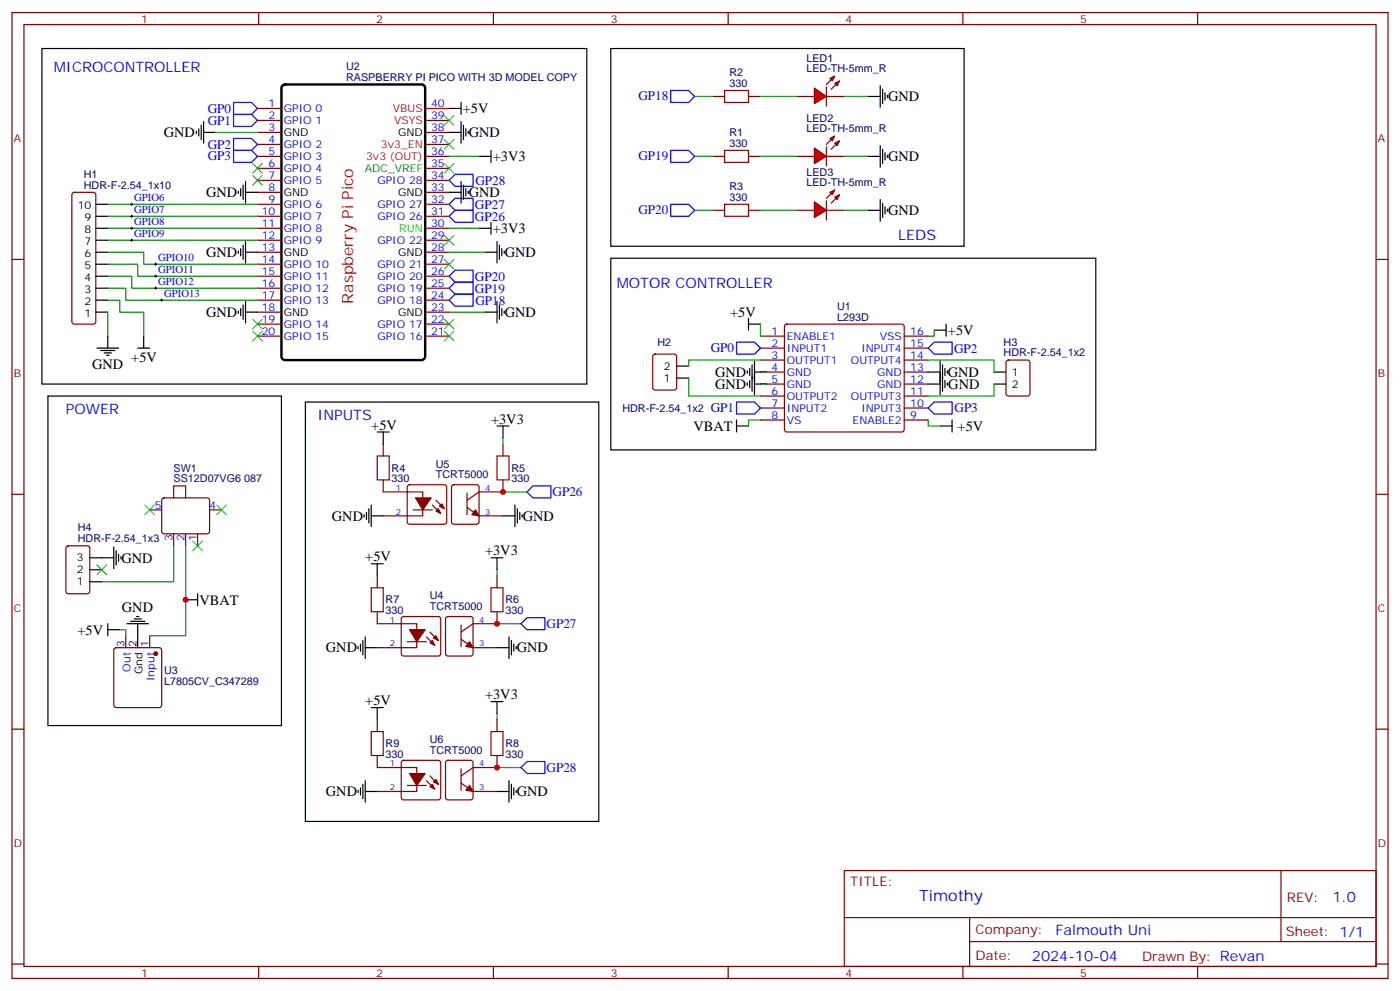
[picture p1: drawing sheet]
<svg xmlns="http://www.w3.org/2000/svg" width="412mm" height="292mm" viewBox="0 0 412 292" stroke-linecap="round" stroke-linejoin="round" font-family="sans-serif">
<g fill="none" stroke="#870000" stroke-width=".35">
<path d="M3.5 3.7h405.4v284.3h-405.4zM7.1 7.2h398.2v277.3h-398.2zM76.2 3.7v3.5M145.3 3.7v3.5M214.5 3.7v3.5M283.6 3.7v3.5M352.8 3.7v3.5M75.8 31.9h7.1M75.8 35.5h7.1M75.8 39h7.1M125.2 35.5h7.1M125.2 39h7.1"/>
<path d="M209.9 28.4h3.5M220.5 28.4h3.5M75.8 42.5h7.1M75.8 46h7.1M75.8 49.6h7.1M75.8 53.1h7.1M75.8 56.6h7.1M125.2 42.5h7.1M125.2 46h7.1M125.2 49.6h7.1M125.2 53.1h7.1M125.2 56.6h7.1"/>
<path d="M209.9 46h3.5M220.5 46h3.5M3.5 76.4h3.6M75.8 60.1h7.1M75.8 63.7h7.1M75.8 67.2h7.1M75.8 70.7h7.1M75.8 74.3h7.1M75.8 77.8h7.1M125.2 60.1h7.1M125.2 63.7h7.1M125.2 67.2h7.1"/>
<path d="M125.2 70.7h7.1M125.2 74.3h7.1M125.2 77.8h7.1M209.9 61.9h3.5M220.5 61.9h3.5M405.3 76.4h3.6M75.8 81.3h7.1M75.8 84.8h7.1M75.8 88.4h7.1M75.8 91.9h7.1M75.8 95.4h7.1M75.8 99h7.1"/>
<path d="M125.2 81.3h7.1M125.2 84.8h7.1M125.2 88.4h7.1M125.2 91.9h7.1M125.2 95.4h7.1M125.2 99h7.1M3.5 145.5h3.6M405.3 145.5h3.6M3.5 214.7h3.6M405.3 214.7h3.6M248.7 256.3h156.6v28.2h-156.6zM377.3 256.3v20.9"/>
<path d="M248.7 270.1h156.5M285.6 277.2h119.6M285.6 270.1v14.2M3.5 283.8h3.6M76.2 284.5v3.5M145.3 284.5v3.5M214.5 284.5v3.5M283.6 284.5v3.5M352.8 284.5v3.5M405.3 283.8h3.6"/>
</g>
<path d="M83.1 25.3l.9-.4h40.2l.6 .2 .4 .5v79.4l-.2 .6-.5 .4h-40.5l-.7-.2-.3-.6-.1-79.3z" fill="none" stroke="#000" stroke-width=".71"/>
<path d="M125.2 31.9h7.1" fill="none" stroke="#f00" stroke-width=".35"/>
<path d="M213.4 26.6h7.1v3.6h-7.1zM213.4 44.3h7.1v3.5h-7.1zM213.4 60.1h7.1v3.6h-7.1z" fill="none" stroke="#a10000" stroke-width=".35"/>
<g fill="#f00" stroke="#870000" stroke-width=".35">
<path d="M239.9 25.9l3.5 2.5-3.5 2.1z"/>
<path d="M243.4 25.6v5.6z"/>
</g>
<g fill="#870000" stroke="#870000" stroke-width=".35">
<path d="M243.4 24.9l1.4-1.4z"/>
<path d="M244.8 26.3l1.4-1.4z"/>
</g>
<g fill="#f00" stroke="#870000" stroke-width=".35">
<path d="M244.5 23.1l1.4-.7-.7 1.4z"/>
<path d="M245.9 24.5l1.4-.7-.7 1.4z"/>
</g>
<path d="M234.6 28.4h5.3M243.4 28.4h5.3" fill="none" stroke="#870000" stroke-width=".35"/>
<g fill="#f00" stroke="#870000" stroke-width=".35">
<path d="M239.9 43.6l3.5 2.4-3.5 2.2z"/>
<path d="M243.4 43.2v5.7z"/>
</g>
<g fill="#870000" stroke="#870000" stroke-width=".35">
<path d="M243.4 42.5l1.4-1.4z"/>
<path d="M244.8 43.9l1.4-1.4z"/>
</g>
<g fill="#f00" stroke="#870000" stroke-width=".35">
<path d="M244.5 40.7l1.4-.7-.7 1.5z"/>
<path d="M245.9 42.2l1.4-.7-.7 1.4z"/>
</g>
<path d="M234.6 46h5.3M243.4 46h5.3" fill="none" stroke="#870000" stroke-width=".35"/>
<g fill="#f00" stroke="#870000" stroke-width=".35">
<path d="M239.9 59.4l3.5 2.5-3.5 2.1z"/>
<path d="M243.4 59.1v5.6z"/>
</g>
<g fill="#870000" stroke="#870000" stroke-width=".35">
<path d="M243.4 58.4l1.4-1.4z"/>
<path d="M244.8 59.8l1.4-1.4z"/>
</g>
<g fill="#f00" stroke="#870000" stroke-width=".35">
<path d="M244.5 56.6l1.4-.7-.7 1.4z"/>
<path d="M245.9 58l1.4-.7-.7 1.4z"/>
</g>
<g fill="none" stroke="#870000" stroke-width=".35">
<path d="M21.4 56.8l.5-.2h5.6l.5 .2 .2 .5v37.4l-.2 .5-.5 .2h-5.6l-.5-.2-.2-.5v-37.4zM234.6 61.9h5.3M243.4 61.9h5.3M224 99h7.1M231.3 95.6l.5-.2h33.8l.5 .2 .2 .5v30.4l-.2 .5-.5 .2h-33.8l-.5-.3-.2-.4v-30.4zM266.3 99h7.1M192.5 104.5l.5-.3h5.6l.7 .5v9.4l-.4 .7h-5.9l-.7-.4v-9.4zM224 102.5h7.1M224 106h7.1M224 109.5h7.1M224 113.1h7.1M224 116.6h7.1"/>
<path d="M266.3 102.5h7.1M266.3 106h7.1M266.3 109.5h7.1M266.3 113.1h7.1M266.3 116.6h7.1M296.6 106.2l.4-.2h5.7l.6 .4 .1 9.5-.5 .6-5.9 .1-.6-.5-.1-9.4zM112.9 130.7v3.5M148.2 130.7v3.5M224 120.1h7.1M224 123.6h7.1M266.3 120.1h7.1M266.3 123.6h7.1"/>
<path d="M44.1 150.1h3.5M47.9 146.8l.4-.2h12.7l.5 .2 .2 .5v9.4l-.7 .5-12.9-.1-.5-.6v-9.2zM51.2 146.6v-3.5h3.5v3.5M51.2 157.2v3.5M54.7 157.2v3.5M58.2 157.2v3.5M61.7 150.1h3.6M112.9 141.3v3.5h11.6v7.1h-11.6M120.2 142.9l.4-.2h10.3l.5 .2 .2 .5v10.2l-.2 .5-.5 .2h-10.3l-.4-.2-.3-.5v-10.2zM121.7 150.1h5.7M127.4 148.7l2.4 2.5M128.4 147.3l2.5 2.5"/>
<path d="M133.2 142.9l.5-.2h6.7l.5 .2 .2 .5v10.2l-.2 .5-.5 .2h-6.7l-.5-.2-.2-.5v-10.2zM137.6 145.2v6.3M137.6 149.4l3.5 2.5h7.1M148.2 141.3v3.5h-7.1l-3.5 2.5M19.6 160.9l.5-.2h5.7l.6 .4 .1 13-.5 .6-5.9 .1-.6-.5-.1-12.9zM111.1 169.5v3.5M146.4 169.5v3.5M33.7 190.9l.5-.2h12.7l.5 .2 .2 .5v16.2l-.2 .5-.5 .2h-12.7l-.5-.2-.2-.5v-16.2zM37 187.1v3.6M44.1 187.1v3.6M111.1 180.1v3.5h11.7v7.1h-11.7M118.4 181.7l.5-.2h10.2l.5 .2 .2 .5v10.2l-.2 .5-.5 .2h-10.2l-.5-.2-.2-.5v-10.2z"/>
<path d="M119.9 188.9h5.7M125.6 187.5l2.5 2.5M126.6 186.1l2.5 2.5M131.5 181.7l.4-.2h6.7l.5 .2 .2 .5v10.2l-.2 .5-.5 .2h-6.7l-.5-.2-.2-.5v-10.2zM135.8 184v6.3M135.8 188.2l3.5 2.5h7.1M146.4 180.1v3.5h-7.1l-3.5 2.5M111.1 211.8v3.6M146.4 211.8v3.6M111.1 222.4v3.6h11.7v7h-11.7M118.4 224l.5-.2h10.2l.5 .2 .2 .5v10.3l-.2 .5-.5 .2h-10.2l-.5-.3-.2-.4v-10.3zM119.9 231.2h5.7"/>
<path d="M125.6 229.8l2.5 2.5M126.6 228.4l2.5 2.5M131.5 224l.4-.2h6.7l.5 .2 .2 .5v10.3l-.2 .5-.5 .2h-6.7l-.5-.3-.2-.4v-10.3zM135.8 226.3v6.4M135.8 230.5l3.5 2.5h7.1M146.4 222.4v3.6h-7.1l-3.5 2.4"/>
</g>
<g fill="none" stroke="#008700" stroke-width=".35">
<path d="M63.5 39h12.3M204.6 28.4h5.3M224 28.4h10.6M248.7 28.4h7.1M132.3 46h8.8M204.6 46h5.3M224 46h10.6M248.7 46h7.1M31.7 74.3h10.6v3.5h33.5M31.7 77.8h8.9v3.5h35.2M31.7 67.2h44.1M31.7 60.1h44.1"/>
<path d="M31.7 63.7h44.1M31.7 70.7h44.1M132.3 67.2h8.8M132.3 74.3h10.6M204.6 61.9h5.3M224 61.9h10.6M248.7 61.9h7.1M31.7 81.3h7.1v3.5h37M31.7 84.8h5.3v3.6h38.8M31.7 88.4h3.6v3.5h7v7.1M31.7 91.9v7.1M132.3 91.9h10.6"/>
<path d="M224 95.4v3.6M275.2 97.2v1.8h-1.8M202.8 111.3v5.3h21.2M224 106h-21.2v1.8M224 109.5h1.8M224 113.1h1.8M273.4 106h19.4v3.5M292.8 113.1v3.5h-19.4M148.2 128.9v1.8M224 123.6h-3.5v1.8M273.4 123.6v1.8h3.5M148.2 144.8h7"/>
<path d="M51.2 160.7v10.6h-21.2M54.7 160.7v26.4h-10.6M146.4 167.7v1.8M35.3 185.4h1.7v1.7M146.4 183.6h7.1M146.4 210.1v1.7M146.4 226h7.1"/>
</g>
<g fill="none" stroke="#000" stroke-width=".35">
<path d="M12.3 14.3h160.6v98.8h-160.6zM179.9 14.3h104.1v58.2h-104.1zM57.9 38.6v.7M58.6 37.9v2.1M59.3 36.9v4.2M60 39h3.5M60 35.8v6.4M132.3 39h3.5M132.3 31.9h3.5M135.8 30.2v3.5M135.8 35.8v6.4M136.5 36.9v4.2"/>
<path d="M137.2 37.9v2.1M137.9 38.6v.7M255.8 28.4h3.5M259.3 25.2v6.4M260 26.3v4.2M260.7 27.3v2.2M261.4 28v.8M70.2 56.3v.7M70.9 55.6v2.1M71.6 54.5v4.2M72.3 56.6h3.5M72.3 53.4v6.4"/>
<path d="M132.3 56.6h3.5M135.8 53.4v6.4M136.5 54.5v4.2M137.2 55.6v2.1M137.9 56.3v.7M141.1 46h3.5M144.6 44.3v3.5M255.8 46h3.5M259.3 42.9v6.3M259.3 58.7v6.4M260 43.9v4.3M260 59.8v4.2"/>
<path d="M260.7 45v2.1M261.4 45.7v.7M28.2 74.3h3.5M28.2 67.2h3.5M28.2 77.8h3.5M28.2 70.7h3.5M28.2 63.7h3.5M28.2 60.1h3.5M70.2 73.9v.7M70.9 73.2v2.1M71.6 72.1v4.3M72.3 74.3h3.5"/>
<path d="M72.3 71.1v6.3M141.1 67.2h3.5M142.9 74.3h3.5M144.6 65.4v3.6M146.4 71.1v6.3M147.1 72.1v4.3M147.8 73.2v2.1M148.5 73.9v.7M179.9 76h142.9v56.5h-142.9zM255.8 61.9h3.5M260.7 60.9v2.1M261.4 61.6v.7"/>
<path d="M28.2 91.9h3.5M28.2 88.4h3.5M28.2 84.8h3.5M28.2 81.3h3.5M31.7 99v3.5M42.3 99v3.5M70.2 91.5v.8M70.9 90.8v2.2M71.6 89.8v4.2M72.3 91.9h3.5M72.3 88.7v6.4M142.9 91.9h3.5"/>
<path d="M146.4 88.7v6.4M147.1 89.8v4.2M147.8 90.8v2.2M148.5 91.5v.8M220.5 95.4h3.5M220.5 93.7v3.5M275.2 97.2h3.5M278.7 95.4v3.6M14.1 116.6h68.8v97h-68.8zM28.6 102.5h6.3M29.6 103.2h4.3M30.7 103.9h2.1"/>
<path d="M31.4 104.6h.7M40.6 102.5h3.5M90 118.4h86.4v123.4h-86.4zM199.3 111.3h3.5M199.3 107.8h3.5M220.1 109.2v.7M220.1 112.7v.7M220.8 108.5v2.1M220.8 112v2.1M221.5 107.4v7.8M222.2 109.5h3.6M222.2 113.1h3.6"/>
<path d="M222.2 106.4v9.8M273.4 109.5h3.5M273.4 113.1h3.5M276.9 106.4v9.8M277.6 107.4v7.8M278.3 108.5v2.1M278.3 112v2.1M279 109.2v.7M279 112.7v.7M292.8 109.5h3.5M292.8 113.1h3.5M111.1 127.2h3.6"/>
<path d="M112.9 127.2v3.5M146.4 125.4h3.5M148.2 125.4v3.5M217 125.4h3.5M217 123.6v3.6M276.9 125.4h3.6M280.5 123.6v3.6M107.2 151.5v.7M107.9 150.8v2.1M108.7 149.8v4.2M109.4 151.9h3.5M109.4 148.7v6.3"/>
<path d="M148.2 151.9h3.5M151.7 148.7v6.3M152.4 149.8v4.2M153.1 150.8v2.1M153.8 151.5v.7M26.5 164.2h7M26.5 171.3h3.5M26.5 167.7h3.5M33.5 161v6.4M34.2 162.1v4.2M34.9 163.2v2.1M35.6 163.9v.7"/>
<path d="M54.7 176.6h3.5M58.2 174.8v3.5M109.4 166h3.5M111.1 166v3.5M144.6 164.2h3.6M146.4 164.2v3.5M31.7 183.6v3.5M31.7 185.4h3.6M37.4 183.6h6.3M38.5 182.9h4.2M39.5 182.2h2.1M40.2 181.5h.7"/>
<path d="M40.6 183.6v7.1M105.5 190.3v.7M106.2 189.6v2.1M106.9 188.6v4.2M107.6 190.7h3.5M107.6 187.5v6.4M146.4 190.7h3.5M149.9 187.5v6.4M150.6 188.6v4.2M151.3 189.6v2.1M152 190.3v.7M109.4 208.3h3.5"/>
<path d="M111.1 208.3v3.5M144.6 206.6h3.6M146.4 206.6v3.5M105.5 232.7v.7M106.2 232v2.1M106.9 230.9v4.2M107.6 229.8v6.4M107.6 233h3.5M146.4 233h3.5M149.9 229.8v6.4M150.6 230.9v4.2M151.3 232v2.1"/>
<path d="M152 232.7v.7"/>
</g>
<g fill="none" stroke="#00f" stroke-width=".35">
<path d="M68.8 30.2h5.3l1.7 1.7-1.7 1.8h-5.3zM68.8 33.7h5.3l1.7 1.8-1.7 1.7h-5.3zM197.6 26.6h5.2l1.8 1.8-1.8 1.8h-5.2zM68.8 40.7h5.3l1.7 1.8-1.7 1.8h-5.3zM68.8 44.3h5.3l1.7 1.7-1.7 1.8h-5.3zM132.3 53.1l1.8-1.8h5.2v3.6h-5.2zM197.6 44.3h5.2l1.8 1.7-1.8 1.8h-5.2zM132.3 60.1l1.8-1.7h5.2v3.5h-5.2zM132.3 63.7l1.8-1.8h5.2v3.5h-5.2zM134.1 79.6h5.2v3.5h-5.2l-1.8-1.8zM197.6 60.1h5.2l1.8 1.8-1.8 1.8h-5.2zM132.3 84.8l1.8-1.7h5.2v3.5h-5.2z"/>
<path d="M132.3 88.4l1.8-1.8h5.2v3.5h-5.2zM217 100.7h5.2l1.8 1.8-1.8 1.7h-5.2zM217 118.4h5.2l1.8 1.7-1.8 1.8h-5.2zM273.4 102.5l1.8-1.8h5.3v3.5h-5.3zM273.4 120.1l1.8-1.7h5.3v3.5h-5.3zM155.2 144.8l1.8-1.7h5.3v3.5h-5.3zM153.5 183.6l1.7-1.7h5.3v3.5h-5.3zM153.5 226l1.7-1.8h5.3v3.5h-5.3z"/>
</g>
<g fill="none" stroke="#3c3" stroke-width=".35">
<path d="M130.9 34l2.8 2.9M133.7 34l-2.8 2.9M74.4 51.7l2.9 2.8M74.4 48.2l2.9 2.8M77.3 51.7l-2.9 2.8M77.3 48.2l-2.9 2.8M130.9 48.2l2.8 2.8M130.9 41.1l2.8 2.8M133.7 48.2l-2.8 2.8M133.7 41.1l-2.8 2.8M130.9 69.3l2.8 2.8M130.9 76.4l2.8 2.8"/>
<path d="M133.7 69.3l-2.8 2.8M133.7 76.4l-2.8 2.8M74.4 97.5l2.9 2.9M74.4 94l2.9 2.8M77.3 97.5l-2.9 2.9M77.3 94l-2.9 2.8M130.9 94l2.8 2.8M130.9 97.5l2.8 2.9M133.7 94l-2.8 2.8M133.7 97.5l-2.8 2.9M42.7 148.7l2.8 2.8M45.5 148.7l-2.8 2.8"/>
<path d="M56.8 159.3l2.8 2.8M59.6 159.3l-2.8 2.8M63.9 148.7l2.8 2.8M66.7 148.7l-2.8 2.8M28.6 166.3l2.8 2.9M31.4 166.3l-2.8 2.9"/>
</g>
<g fill="#870000" stroke="#870000" stroke-width=".35">
<path d="M122.4 146.6h4.6l-2.5 3.5z"/>
<path d="M129.5 149l.7-.7 .7 1.5z"/>
<path d="M128.4 150.5l.7-.7 .7 1.4z"/>
<path d="M140.1 150.1l1 1.8-2.1-.4z"/>
<path d="M120.6 185.4h4.6l-2.4 3.5z"/>
<path d="M127.7 187.9l.7-.8 .7 1.5z"/>
<path d="M127.4 188.6l.7 1.4-1.5-.7z"/>
<path d="M138.3 188.9l1 1.8-2.1-.4z"/>
<path d="M120.6 227.7h4.6l-2.4 3.5z"/>
<path d="M127.7 230.2l.7-.7 .7 1.4z"/>
<path d="M126.6 231.6l.8-.7 .7 1.4z"/>
<path d="M138.3 231.2l1 1.8-2.1-.3z"/>
<circle cx="45.9" cy="192.4" r=".53"/>
</g>
<path d="M111.1 134.2h3.6v7.1h-3.6zM146.4 134.2h3.5v7.1h-3.5zM109.4 173h3.5v7.1h-3.5zM144.6 173h3.6v7.1h-3.6zM109.4 215.4h3.5v7h-3.5zM144.6 215.4h3.6v7h-3.6z" fill="none" stroke="#a10000" stroke-width=".35"/>
<g fill="none" stroke="#000" stroke-width=".29">
<path d="M38.8 59.8v.7M38.5 60.1h.7M38.5 63.7h.7M38.5 67.2h.7M38.5 70.7h.7M38.8 63.3v.7M38.8 66.9v.7M38.8 70.4v.7M45.5 77.8h.7M45.9 77.4v.7M45.5 81.3h.7M45.5 84.8h.7"/>
<path d="M45.9 81v.7M45.9 84.5v.7M47.3 88.4h.7M47.6 88v.7"/>
</g>
<g fill="#c00">
<circle cx="148.2" cy="144.8" r=".88"/>
<circle cx="146.4" cy="183.6" r=".88"/>
<circle cx="146.4" cy="226" r=".88"/>
<circle cx="54.7" cy="176.6" r=".88"/>
</g>
<text font-size="4.6" fill="#f00" x="104.1" y="89.4" transform="rotate(-90 104.1 89.4)">Raspberry Pi Pico</text>
<text font-size="4.6" fill="#00f" x="270.8" y="265.3">Timothy</text>
<g font-size="4.2" fill="#00f">
<text x="15.9" y="21.3">MICROCONTROLLER</text>
<text x="264.6" y="70.7">LEDS</text>
<text x="181.7" y="84.8">MOTOR CONTROLLER</text>
<text x="19.4" y="121.9">POWER</text>
<text x="93.5" y="123.6">INPUTS</text>
<text x="392.5" y="265.6">1.0</text>
<text x="310.9" y="275.1">Falmouth Uni</text>
<text x="304" y="282.9">2024-10-04</text>
</g>
<g font-size="4.2">
<text x="261.6" y="29.8">GND</text>
<text x="136.3" y="33.3">+5V</text>
<text x="48.3" y="40.4">GND</text>
<text x="138.1" y="40.4">GND</text>
<text x="145.2" y="47.4">+3V3</text>
<text x="261.6" y="47.4">GND</text>
<text x="60.7" y="58">GND</text>
<text x="138.1" y="58">GND</text>
<text x="261.6" y="63.3">GND</text>
<text x="145.2" y="68.6">+3V3</text>
<text x="60.7" y="75.7">GND</text>
<text x="148.7" y="75.7">GND</text>
<text x="60.7" y="93.3">GND</text>
<text x="148.7" y="93.3">GND</text>
<text x="215.1" y="93.3">+5V</text>
<text x="279.2" y="98.6">+5V</text>
<text x="38.7" y="106.5">+5V</text>
<text x="27.1" y="108.7">GND</text>
<text x="210.7" y="110.9">GND</text>
<text x="279.2" y="110.9">GND</text>
<text x="210.7" y="114.5">GND</text>
<text x="279.3" y="114.5">GND</text>
<text x="144.6" y="124.7">+3V3</text>
<text x="109.4" y="126.5">+5V</text>
<text x="204.3" y="126.8">VBAT</text>
<text x="282.1" y="126.8">+5V</text>
<text x="97.8" y="153.3">GND</text>
<text x="154" y="153.3">GND</text>
<text x="35.8" y="165.6">GND</text>
<text x="107.6" y="165.3">+5V</text>
<text x="142.9" y="163.5">+3V3</text>
<text x="58.7" y="178">VBAT</text>
<text x="35.9" y="180.3">GND</text>
<text x="22.8" y="186.8">+5V</text>
<text x="96" y="192.1">GND</text>
<text x="152.2" y="192.1">GND</text>
<text x="107.6" y="207.6">+5V</text>
<text x="142.9" y="205.8">+3V3</text>
<text x="96" y="234.4">GND</text>
<text x="152.2" y="234.4">GND</text>
</g>
<g font-size="3.9" fill="#00f">
<text x="188" y="29.6">GP18</text>
<text x="61.2" y="33.1">GP0</text>
<text x="61.2" y="36.7">GP1</text>
<text x="61.2" y="43.7">GP2</text>
<text x="61.2" y="47.2">GP3</text>
<text x="188" y="47.2">GP19</text>
<text x="140.1" y="54.4">GP28</text>
<text x="139.9" y="61.5">GP27</text>
<text x="139.9" y="65">GP26</text>
<text x="188" y="63.1">GP20</text>
<text x="139.9" y="82.6">GP20</text>
<text x="139.9" y="86.2">GP19</text>
<text x="140.1" y="89.7">GP18</text>
<text x="209.4" y="103.7">GP0</text>
<text x="281" y="103.8">GP2</text>
<text x="209.4" y="121.3">GP1</text>
<text x="281.2" y="121.4">GP3</text>
<text x="162.8" y="146.1">GP26</text>
<text x="161" y="184.9">GP27</text>
<text x="161" y="227.3">GP28</text>
</g>
<g font-size="3.9" fill="#800">
<text x="250.5" y="260.9">TITLE:</text>
<text x="379.1" y="265.6">REV:</text>
<text x="287.4" y="275.1">Company:</text>
<text x="378.7" y="275.7">Sheet: 1/1</text>
<text x="287.4" y="282.8">Date:</text>
<text x="336.4" y="282.8">Drawn By: Revan</text>
</g>
<g font-size="3.2" fill="#800">
<text x="41.6" y="6.7">1</text>
<text x="110.8" y="6.7">2</text>
<text x="179.9" y="6.7">3</text>
<text x="249.1" y="6.7">4</text>
<text x="318.2" y="6.7">5</text>
<text x="4.1" y="41.8">A</text>
<text x="405.9" y="41.8">A</text>
<text x="4.1" y="110.9">B</text>
<text x="405.9" y="110.9">B</text>
<text x="4.1" y="180.1">C</text>
<text x="405.9" y="180.1">C</text>
<text x="4.1" y="249.2">D</text>
<text x="405.9" y="249.2">D</text>
<text x="41.6" y="287.5">1</text>
<text x="110.8" y="287.5">2</text>
<text x="179.9" y="287.5">3</text>
<text x="249.1" y="287.5">4</text>
<text x="318.2" y="287.5">5</text>
</g>
<g font-size="3.2" fill="#000080">
<text x="102" y="23.8">RASPBERRY PI PICO WITH 3D MODEL COPY</text>
<text x="102" y="20.6">U2</text>
<text x="214.9" y="22.4">R2</text>
<text x="237.5" y="21.3">LED-TH-5mm_R</text>
<text x="237.5" y="18.2">LED1</text>
<text x="214.9" y="25.6">330</text>
<text x="237.5" y="35.8">LED2</text>
<text x="214.9" y="40">R1</text>
<text x="237.5" y="39">LED-TH-5mm_R</text>
<text x="214.9" y="43.2">330</text>
<text x="24.7" y="52.4">H1</text>
<text x="237.5" y="51.7">LED3</text>
<text x="24.7" y="55.6">HDR-F-2.54_1x10</text>
<text x="214.9" y="59.1">330</text>
<text x="214.9" y="55.9">R3</text>
<text x="237.5" y="54.9">LED-TH-5mm_R</text>
<text x="246.6" y="94.4">L293D</text>
<text x="246.6" y="91.2">U1</text>
<text x="193.7" y="101.8">H2</text>
<text x="295.6" y="101.8">H3</text>
<text x="295.6" y="105">HDR-F-2.54_1x2</text>
<text x="183.3" y="121.2">HDR-F-2.54_1x2</text>
<text x="128.4" y="137.7">U5</text>
<text x="51.1" y="142">SS12D07VG6 087</text>
<text x="51.1" y="138.8">SW1</text>
<text x="115.4" y="142">330</text>
<text x="115.4" y="138.8">R4</text>
<text x="128.4" y="140.8">TCRT5000</text>
<text x="150.6" y="142">330</text>
<text x="150.6" y="138.8">R5</text>
<text x="22.9" y="159.6">HDR-F-2.54_1x3</text>
<text x="22.9" y="156.5">H4</text>
<text x="113.6" y="177.6">R7</text>
<text x="126.6" y="179.6">TCRT5000</text>
<text x="126.6" y="176.5">U4</text>
<text x="148.9" y="177.6">R6</text>
<text x="113.6" y="180.8">330</text>
<text x="148.9" y="180.8">330</text>
<text x="48.3" y="201.6">L7805CV_C347289</text>
<text x="48.3" y="198.4">U3</text>
<text x="113.6" y="220">R9</text>
<text x="126.6" y="221.9">TCRT5000</text>
<text x="126.6" y="218.8">U6</text>
<text x="148.9" y="220">R8</text>
<text x="113.6" y="223.1">330</text>
<text x="148.9" y="223.1">330</text>
</g>
<g font-size="3.2" fill="#00f">
<text x="79.1" y="31.6">1</text>
<text x="79.1" y="35.1">2</text>
<text x="83.6" y="33">GPIO 0</text>
<text x="127" y="35.1">39</text>
<text x="127" y="31.6">40</text>
<text x="79.1" y="38.6">3</text>
<text x="83.6" y="36.5">GPIO 1</text>
<text x="127" y="38.6">38</text>
<text x="79.1" y="42.2">4</text>
<text x="79.1" y="45.7">5</text>
<text x="83.6" y="43.6">GPIO 2</text>
<text x="83.6" y="47.1">GPIO 3</text>
<text x="127" y="45.7">36</text>
<text x="127" y="42.2">37</text>
<text x="79.1" y="49.2">6</text>
<text x="79.1" y="52.7">7</text>
<text x="83.6" y="50.6">GPIO 4</text>
<text x="127" y="52.7">34</text>
<text x="127" y="49.2">35</text>
<text x="39.5" y="59.3">GPIO6</text>
<text x="79.1" y="56.3">8</text>
<text x="79.1" y="59.8">9</text>
<text x="83.6" y="54.2">GPIO 5</text>
<text x="111.2" y="54.2">GPIO 28</text>
<text x="127" y="59.8">32</text>
<text x="127" y="56.3">33</text>
<text x="39.5" y="62.8">GPIO7</text>
<text x="77.1" y="63.3">10</text>
<text x="83.6" y="61.2">GPIO 6</text>
<text x="83.6" y="64.7">GPIO 7</text>
<text x="111.2" y="64.7">GPIO 26</text>
<text x="111.2" y="61.2">GPIO 27</text>
<text x="127" y="63.3">31</text>
<text x="39.5" y="66.3">GPIO8</text>
<text x="39.5" y="69.8">GPIO9</text>
<text x="77.1" y="66.9">11</text>
<text x="77.1" y="70.4">12</text>
<text x="83.6" y="68.3">GPIO 8</text>
<text x="83.6" y="71.8">GPIO 9</text>
<text x="111.2" y="71.8">GPIO 22</text>
<text x="127" y="70.4">29</text>
<text x="127" y="66.9">30</text>
<text x="46.6" y="76.9">GPIO10</text>
<text x="77.1" y="73.9">13</text>
<text x="77.1" y="77.4">14</text>
<text x="127" y="77.4">27</text>
<text x="127" y="73.9">28</text>
<text x="46.6" y="80.4">GPIO11</text>
<text x="46.6" y="84">GPIO12</text>
<text x="77.1" y="81">15</text>
<text x="83.6" y="78.8">GPIO 10</text>
<text x="83.6" y="82.4">GPIO 11</text>
<text x="111.2" y="82.4">GPIO 20</text>
<text x="111.2" y="78.8">GPIO 21</text>
<text x="127" y="81">26</text>
<text x="48.3" y="87.5">GPIO13</text>
<text x="77.1" y="84.5">16</text>
<text x="77.1" y="88">17</text>
<text x="83.6" y="85.9">GPIO 12</text>
<text x="83.6" y="89.4">GPIO 13</text>
<text x="111.2" y="89.4">GPIO 18</text>
<text x="111.2" y="85.9">GPIO 19</text>
<text x="127" y="88">24</text>
<text x="127" y="84.5">25</text>
<text x="77.1" y="91.5">18</text>
<text x="77.1" y="95.1">19</text>
<text x="127" y="95.1">22</text>
<text x="127" y="91.5">23</text>
<text x="77.1" y="98.6">20</text>
<text x="83.6" y="96.5">GPIO 14</text>
<text x="83.6" y="100">GPIO 15</text>
<text x="111.2" y="100">GPIO 16</text>
<text x="111.2" y="96.5">GPIO 17</text>
<text x="127" y="98.6">21</text>
<text x="227.3" y="98.6">1</text>
<text x="231.8" y="100">ENABLE1</text>
<text x="259.1" y="100">VSS</text>
<text x="268.1" y="98.6">16</text>
<text x="227.3" y="102.1">2</text>
<text x="227.3" y="105.7">3</text>
<text x="231.8" y="103.5">INPUT1</text>
<text x="231.8" y="107.1">OUTPUT1</text>
<text x="250.7" y="107.1">OUTPUT4</text>
<text x="253.7" y="103.5">INPUT4</text>
<text x="268.1" y="105.7">14</text>
<text x="268.1" y="102.1">15</text>
<text x="227.3" y="109.2">4</text>
<text x="227.3" y="112.7">5</text>
<text x="231.8" y="110.6">GND</text>
<text x="258.4" y="110.6">GND</text>
<text x="268.1" y="112.7">12</text>
<text x="268.1" y="109.2">13</text>
<text x="227.3" y="116.2">6</text>
<text x="227.3" y="119.8">7</text>
<text x="231.8" y="114.1">GND</text>
<text x="231.8" y="117.7">OUTPUT2</text>
<text x="250.7" y="117.7">OUTPUT3</text>
<text x="258.4" y="114.1">GND</text>
<text x="268.1" y="119.8">10</text>
<text x="268.1" y="116.2">11</text>
<text x="227.3" y="123.3">8</text>
<text x="231.8" y="121.2">INPUT2</text>
<text x="231.8" y="124.7">VS</text>
<text x="251.1" y="124.7">ENABLE2</text>
<text x="253.7" y="121.2">INPUT3</text>
<text x="268.1" y="123.3">9</text>
<text x="45.6" y="149.8">5</text>
<text x="61.7" y="149.8">4</text>
<text x="50.8" y="159.2" transform="rotate(-90 50.8 159.2)">3</text>
<text x="54.3" y="159.2" transform="rotate(-90 54.3 159.2)">2</text>
<text x="57.9" y="159.2" transform="rotate(-90 57.9 159.2)">1</text>
<text x="36.7" y="190.5" transform="rotate(-90 36.7 190.5)">3</text>
<text x="43.7" y="190.5" transform="rotate(-90 43.7 190.5)">1</text>
<text x="38.5" y="197.7" transform="rotate(-90 38.5 197.7)">Out</text>
<text x="45.5" y="200.6" transform="rotate(-90 45.5 200.6)">Input</text>
</g>
<g font-size="3.2" fill="#f00">
<text x="115.7" y="33">VBUS</text>
<text x="116.1" y="36.5">VSYS</text>
<text x="107.8" y="47.1">3v3 (OUT)</text>
<text x="112.2" y="43.6">3v3_EN</text>
</g>
<g font-size="3.2">
<text x="83.6" y="40">GND</text>
<text x="117.2" y="40">GND</text>
<text x="83.6" y="57.7">GND</text>
<text x="117.2" y="57.7">GND</text>
<text x="22.9" y="61.6">10</text>
<text x="24.9" y="65.1">9</text>
<text x="24.9" y="68.6">8</text>
<text x="24.9" y="75.7">6</text>
<text x="24.9" y="72.1">7</text>
<text x="83.6" y="75.3">GND</text>
<text x="117.2" y="75.3">GND</text>
<text x="24.9" y="82.7">4</text>
<text x="24.9" y="79.2">5</text>
<text x="24.9" y="89.8">2</text>
<text x="24.9" y="86.3">3</text>
<text x="24.9" y="93.3">1</text>
<text x="83.6" y="93">GND</text>
<text x="117.2" y="93">GND</text>
<text x="195.5" y="112.4">1</text>
<text x="195.5" y="108.8">2</text>
<text x="298.1" y="110.6">1</text>
<text x="298.1" y="114.1">2</text>
<text x="22.7" y="165.3">3</text>
<text x="22.7" y="172.3">1</text>
<text x="22.7" y="168.8">2</text>
<text x="40.2" y="190.5" transform="rotate(-90 40.2 190.5)">2</text>
<text x="42" y="198.4" transform="rotate(-90 42 198.4)">Gnd</text>
</g>
<text font-size="3.2" fill="#060" x="107.5" y="50.6">ADC_VREF</text>
<text font-size="3.2" fill="#0f0" x="117.6" y="68.3">RUN</text>
<g font-size="2.5" fill="#00f">
<text x="116.6" y="144.5">1</text>
<text x="142.9" y="144.5">4</text>
<text x="116.6" y="151.5">2</text>
<text x="142.9" y="151.5">3</text>
<text x="114.9" y="183.3">1</text>
<text x="141.1" y="183.3">4</text>
<text x="114.9" y="190.3">2</text>
<text x="141.1" y="190.3">3</text>
<text x="114.9" y="225.6">1</text>
<text x="141.1" y="225.6">4</text>
<text x="114.9" y="232.7">2</text>
<text x="141.1" y="232.7">3</text>
</g>
</svg>
